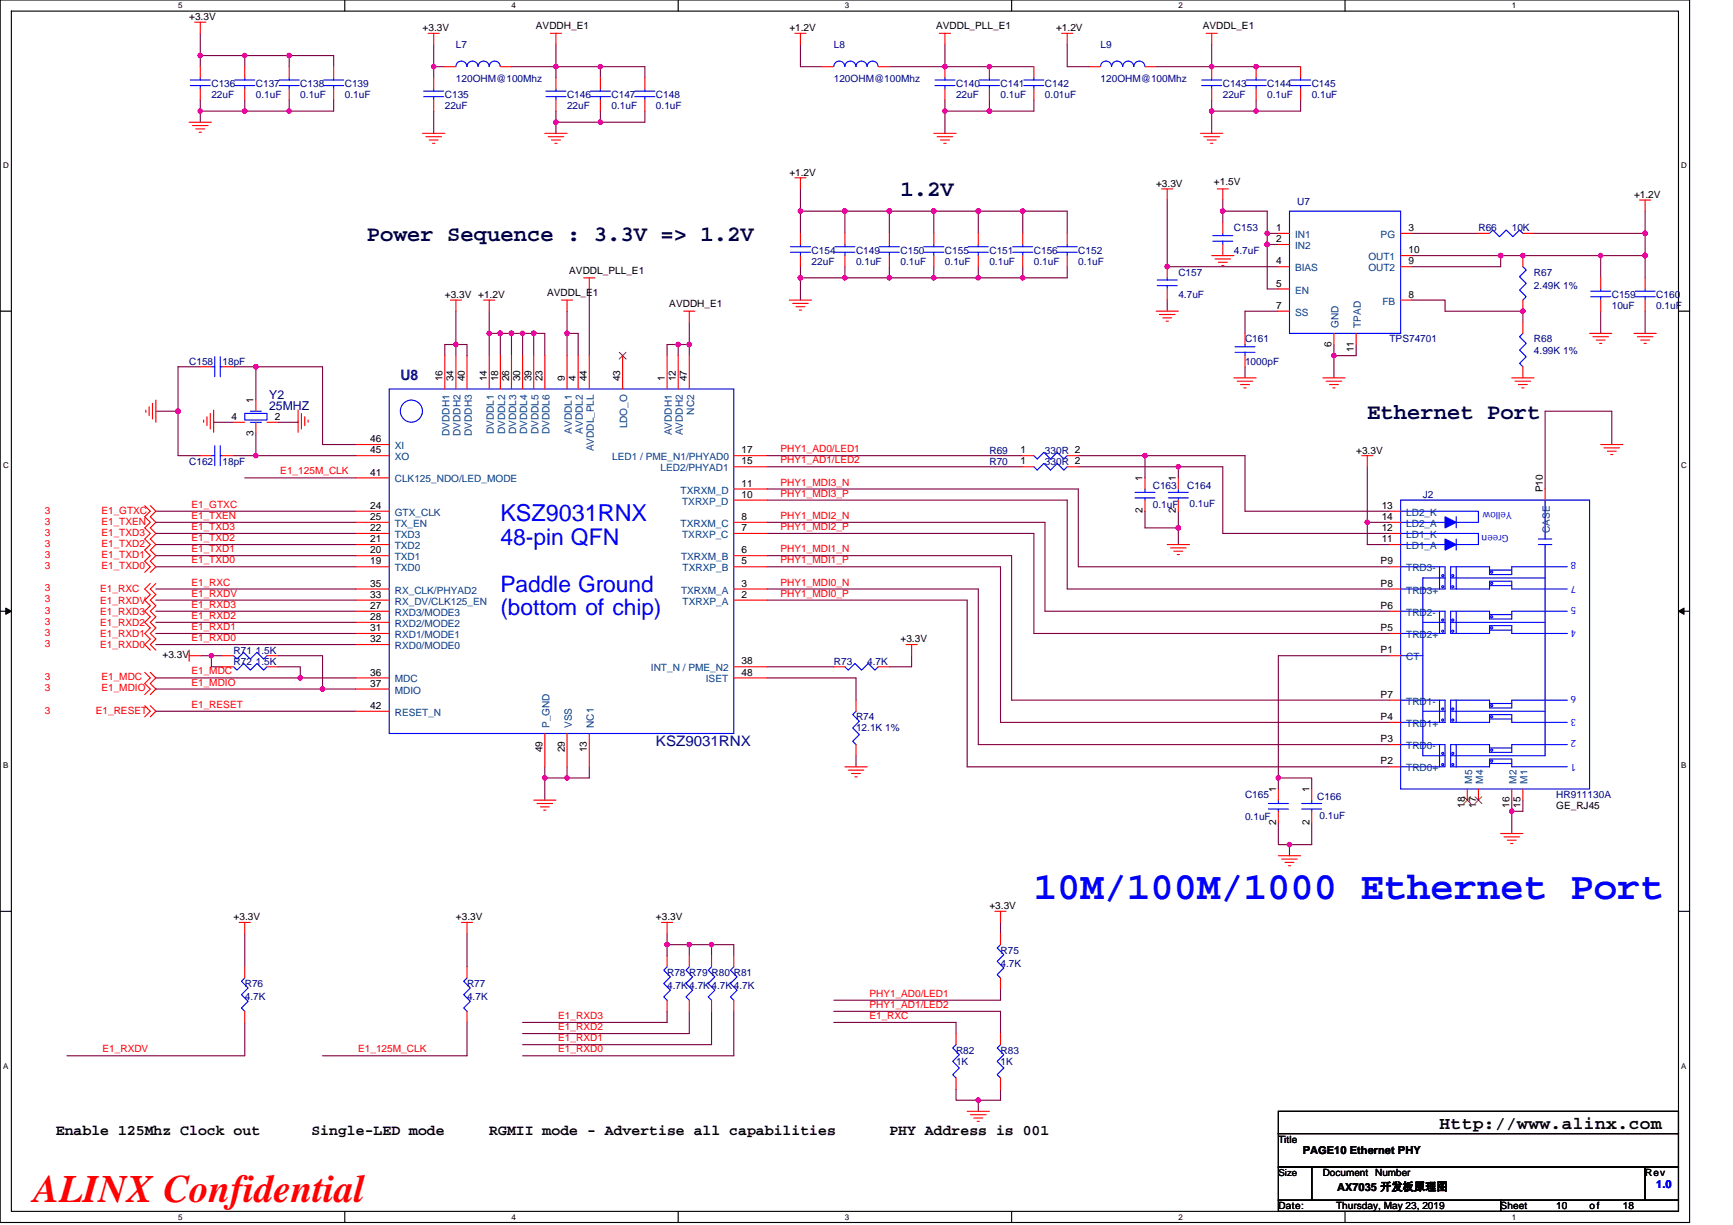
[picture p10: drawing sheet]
<svg xmlns="http://www.w3.org/2000/svg" width="297mm" height="210mm" viewBox="0 0 297 210" stroke-linecap="round" stroke-linejoin="round" font-family="sans-serif">
<path d="M0 0h289.6v209.5h-289.6zM1.9 1.9h285.8v205.7h-285.8z" fill="none" stroke="#000" stroke-width=".19"/>
<g fill="#fff">
<path d="M30.5 .2h.8v1.5h-.8z"/>
<path d="M30.5 207.8h.8v1.6h-.8z"/>
</g>
<path d="M59.1 0v1.9M59.1 207.6v1.9" fill="none" stroke="#000" stroke-width=".19"/>
<g fill="#fff">
<path d="M87.7 .2h.7v1.5h-.7z"/>
<path d="M87.7 207.8h.7v1.6h-.7z"/>
</g>
<path d="M116.2 0v1.9M116.2 207.6v1.9" fill="none" stroke="#000" stroke-width=".19"/>
<g fill="#fff">
<path d="M144.8 .2h.8v1.5h-.8z"/>
<path d="M144.8 207.8h.8v1.6h-.8z"/>
</g>
<path d="M173.4 0v1.9M173.4 207.6v1.9" fill="none" stroke="#000" stroke-width=".19"/>
<g fill="#fff">
<path d="M202 .2h.7v1.5h-.7z"/>
<path d="M202 207.8h.7v1.6h-.7z"/>
</g>
<path d="M230.5 0v1.9M230.5 207.6v1.9" fill="none" stroke="#000" stroke-width=".19"/>
<g fill="#fff">
<path d="M259.1 .2h.8v1.5h-.8z"/>
<path d="M259.1 207.8h.8v1.6h-.8z"/>
<path d="M.5 27.6h1v1.5h-1z"/>
<path d="M288.2 27.6h1v1.5h-1z"/>
<path d="M.5 79.1h1v1.5h-1z"/>
<path d="M288.2 79.1h1v1.5h-1z"/>
</g>
<path d="M0 53.3h1.9M287.7 53.3h1.9" fill="none" stroke="#000" stroke-width=".19"/>
<g fill="#fff">
<path d="M.5 130.5h.9v1.5h-.9z"/>
<path d="M288.2 130.5h.9v1.5h-.9z"/>
</g>
<path d="M0 104.8h1.9M287.7 104.8h1.9" fill="none" stroke="#000" stroke-width=".19"/>
<path d="M1 104.2l.9 .6-.9 .5zM287.7 104.8l.9-.6v1.1z" fill="#000" stroke="#000" stroke-width=".17"/>
<g fill="#fff">
<path d="M.5 181.9h.9v1.6h-.9z"/>
<path d="M288.2 181.9h.9v1.6h-.9z"/>
</g>
<path d="M0 156.2h1.9M287.7 156.2h1.9M219.1 190.5h68.6v3.8h-68.6zM219.1 194.3h68.6v5.7h-68.6zM219.1 200h5.7v5.7h-5.7zM219.1 205.7h38.1v1.9h-38.1zM224.8 200h57.2v5.7h-57.2zM257.2 205.7h30.5v1.9h-30.5zM282 200h5.7v5.7h-5.7z" fill="none" stroke="#000" stroke-width=".19"/>
<g fill="none" stroke="#800040" stroke-width=".19">
<path d="M34.3 19h7.6M34.3 19.1v1.9M34.3 17.1v1.9M34.3 9.5v1.9M34.3 5.7v3.8M34.3 9.5h7.6M41.9 17.1v1.9M41.9 9.5v1.9M41.9 9.5h7.7M41.9 19h7.7M49.6 17.1v1.9M49.6 9.5v1.9"/>
<path d="M49.6 9.5h7.6v1.9M57.2 17.1v1.9h-7.6M74.3 11.4h1.9M74.3 11.4v1.9M74.3 19.1v3.8M74.3 7.6v3.8M87.7 11.4h15.2v1.9M95.3 7.6v5.7M95.3 19.1v1.9M102.9 19.1v1.9M102.9 11.4h7.6v1.9M110.5 19.1v1.9h-7.6"/>
<path d="M137.2 7.6v3.8h3.8M152.4 11.4h9.6M162 17.1v1.9h7.6M162 11.4h15.2M162 7.6v3.8M162 19.1v3.8M169.6 17.1v1.9M177.2 17.1v1.9h-7.6M182.9 7.6v3.8h3.8M198.2 11.4h9.5M207.7 17.1v1.9M207.7 7.6v3.8"/>
<path d="M207.7 19.1v3.8M207.7 11.4h15.2M207.7 19h7.6M215.3 17.1v1.9M222.9 17.1v1.9h-7.6M95.3 21v1.9M95.3 21h7.6M137.2 36.2v3.8M137.2 36.2h15.2M137.2 32.4v3.8M144.8 36.2v3.8M152.4 36.2v3.8"/>
<path d="M152.4 36.2h7.7M160.1 36.2v3.8M160.1 36.2h7.6M167.7 36.2v3.8M167.7 36.2h7.6M175.3 36.2v3.8M175.3 36.2h7.6v3.8M200.1 34.3v11.4h19M209.6 36.2h7.6v3.8M209.6 34.3v1.9M209.6 36.2v1.9M282 36.2v3.8"/>
<path d="M78.1 53.3v5.8M78.1 59.1h-1.9v1.9M78.1 59.1v1.9M78.1 59.1h1.9v1.9M83.9 57.1h1.9M83.9 53.3v3.8M83.9 57.2v3.8M85.8 57.2v3.8M85.8 57.1h1.9M87.7 57.1h1.9M87.7 57.2v3.8M89.6 57.2v3.8"/>
<path d="M89.6 57.1h1.9M91.5 57.1h1.9v3.9M91.5 57.2v3.8M97.2 57.1h1.9v3.9M97.2 53.3v3.8M97.2 57.2v3.8M101 49.5v11.5M116.2 59.1h-1.9v1.9M116.2 59.1h1.9M116.2 59.1v1.9M118.1 55.2v3.9M118.1 59.1v1.9"/>
<path d="M137.2 45.7v1.9M137.2 47.6h7.6M137.2 47.6v3.8M144.8 45.7v1.9M144.8 47.6h7.6M152.4 47.6h7.7M152.4 45.7v1.9M160.1 45.7v1.9h7.6M167.7 45.7v1.9M167.7 47.6h7.6M175.3 45.7v1.9M182.9 45.7v1.9h-7.6"/>
<path d="M200.1 51.4v1.9M217.2 40h1.9M217.2 41.9h1.9M217.2 40v1.9M217.2 41.9v7.6h1.9M219.1 53.3h-5.7v3.8M228.6 59.1v1.9M232.4 59.1v1.9h-3.8M242 51.4h5.7v1.9h13.3v1.9M242 43.8h15.2M242 40h11.4M257.2 43.8h17.2"/>
<path d="M257.2 43.8v1.9h-15.2M262.9 40h19.1M274.4 43.8h7.6M274.4 53.3v3.8M274.4 43.8v3.8M282 40v3.8M282 43.8v3.8M282 53.3v3.8M26.7 70.5h3.8M30.5 70.5v7.6h3.8M34.3 62.9h-3.8v7.6M36.6 72.2v.2h3.4"/>
<path d="M40 78.1h3.9M40 62.9h3.9M43.9 62.9h11.4v13.3h5.7M43.9 62.9v5.7M43.9 74.3v3.8M43.9 78.1h17.1M51.1 72.2v.2h-3.4M131.5 78.1h43.8M184.8 78.1h11.5M196.3 78.1h17.1v9.5h24.8M196.3 78.1v3.8M213.4 62.9v1.9"/>
<path d="M228.6 61v3.8M276.3 76.2v-5.7h-11.5v13.3M26.7 87.6h34.3M26.7 91.4h34.3M26.7 93.3h34.3M26.7 95.2h34.3M26.7 97.2h34.3M26.7 89.5h34.3M41.9 81.9h19.1M131.5 91.4h45.7v17.2h61M131.5 95.2h41.9M131.5 80h43.8"/>
<path d="M131.5 85.7h51.4v15.3h55.3M131.5 97.2h40v26.6h66.7M131.5 89.5h47.6v15.3h59.1M131.5 83.8h53.3v13.4h53.4M173.4 95.3v24.7M184.8 80h17.2M196.3 87.6v2.9h5.7M202 87.6v2.9M202 80v1.9M202 80h7.6v11.4h28.6M202 90.5v2.8M234.4 89.5h3.8"/>
<path d="M234.4 89.5v3.8h3.8M234.4 80v9.5M26.7 101h34.3M26.7 104.8h34.3M26.7 106.7h34.3M26.7 108.6h34.3M26.7 110.5h34.3M26.7 102.9h34.3M26.7 116.2h24.8M26.7 118.1h28.6M34.3 112.4h1.9M36.2 112.4v1.9h1.9"/>
<path d="M36.2 112.4h1.9M47.7 114.3h3.8v1.9M47.7 112.4h7.6v5.7M51.5 116.2h9.5M55.3 118.1h5.7M131.5 101h36.2v26.6h70.5M131.5 116.2h15.2v3.8M131.5 102.9h34.3v28.5h72.4M131.5 114.3h11.4M156.2 112.4v1.9h-3.8M238.2 112.4h-19.1v20.9h5.7v2M26.7 121.9h34.3"/>
<path d="M93.4 133.3h3.8M93.4 131.4v1.9M93.4 133.3v3.9M97.2 131.4v1.9M101 131.4v1.9h-3.8M146.7 129.5v1.9M173.4 120h64.8M219.1 133.4v1.9M259.1 137.2v1.9M259.1 139.1v3.8M261 137.2v1.9h-1.9M171.5 158.1v1.9"/>
<path d="M219.1 141v3.8h1.9M221 144.8v1.9M224.8 141v3.8h-3.8M41.9 160v5.7M41.9 175.3v5.7h-30.4M80 175.3v5.7h-24.7M80 160v5.7M114.3 161.9h3.8M114.3 173.4v1.9h-24.7M114.3 160v3.8M118.1 161.9h3.9M118.1 173.4v3.8h-28.5"/>
<path d="M118.1 161.9v1.9M122 173.4v5.7h-32.4M122 161.9v1.9M122 161.9h3.8v1.9M125.8 173.4v7.6h-36.2M142.9 175.3h21v1.9M142.9 173.4h28.6v3.8M171.5 169.5v1.9h-28.6M163.9 186.7v1.9h3.8M167.7 188.6v1.9M171.5 186.7v1.9h-3.8"/>
</g>
<g fill="#f0f" stroke="#f0f" stroke-width=".19">
<circle cx="228.6" cy="60.9" r=".38"/>
<circle cx="221" cy="144.8" r=".38"/>
<circle cx="234.3" cy="89.5" r=".38"/>
<circle cx="219.1" cy="133.3" r=".38"/>
<circle cx="202" cy="90.5" r=".38"/>
<circle cx="202" cy="80" r=".38"/>
<circle cx="259.1" cy="139.1" r=".38"/>
<circle cx="91.5" cy="57.1" r=".38"/>
<circle cx="85.7" cy="57.1" r=".38"/>
<circle cx="87.7" cy="57.1" r=".38"/>
<circle cx="83.8" cy="57.1" r=".38"/>
<circle cx="78.1" cy="59" r=".38"/>
<circle cx="118.1" cy="59" r=".38"/>
<circle cx="116.2" cy="59" r=".38"/>
<circle cx="89.6" cy="57.1" r=".38"/>
<circle cx="74.3" cy="11.4" r=".38"/>
<circle cx="97.2" cy="57.1" r=".38"/>
<circle cx="55.3" cy="118.1" r=".38"/>
<circle cx="51.5" cy="116.2" r=".38"/>
<circle cx="102.9" cy="20.9" r=".38"/>
<circle cx="95.3" cy="20.9" r=".38"/>
<circle cx="102.9" cy="11.4" r=".38"/>
<circle cx="95.3" cy="11.4" r=".38"/>
<circle cx="215.3" cy="11.4" r=".38"/>
<circle cx="207.7" cy="11.4" r=".38"/>
<circle cx="36.2" cy="112.4" r=".38"/>
<circle cx="169.6" cy="19" r=".38"/>
<circle cx="169.6" cy="11.4" r=".38"/>
<circle cx="161.9" cy="11.4" r=".38"/>
<circle cx="207.7" cy="19" r=".38"/>
<circle cx="215.3" cy="19" r=".38"/>
<circle cx="41.9" cy="9.5" r=".38"/>
<circle cx="34.3" cy="9.5" r=".38"/>
<circle cx="41.9" cy="19" r=".38"/>
<circle cx="34.3" cy="19" r=".38"/>
<circle cx="49.6" cy="19" r=".38"/>
<circle cx="161.9" cy="19" r=".38"/>
<circle cx="175.3" cy="36.2" r=".38"/>
<circle cx="167.7" cy="36.2" r=".38"/>
<circle cx="160" cy="36.2" r=".38"/>
<circle cx="152.4" cy="36.2" r=".38"/>
<circle cx="144.8" cy="36.2" r=".38"/>
<circle cx="137.2" cy="47.6" r=".38"/>
<circle cx="137.2" cy="36.2" r=".38"/>
<circle cx="49.6" cy="9.5" r=".38"/>
<circle cx="175.3" cy="47.6" r=".38"/>
<circle cx="167.7" cy="47.6" r=".38"/>
<circle cx="160" cy="47.6" r=".38"/>
<circle cx="152.4" cy="47.6" r=".38"/>
<circle cx="144.8" cy="47.6" r=".38"/>
<circle cx="118.1" cy="161.9" r=".38"/>
<circle cx="114.3" cy="161.9" r=".38"/>
<circle cx="121.9" cy="161.9" r=".38"/>
<circle cx="93.4" cy="133.3" r=".38"/>
<circle cx="167.7" cy="188.6" r=".38"/>
<circle cx="43.8" cy="78.1" r=".38"/>
<circle cx="30.5" cy="70.5" r=".38"/>
<circle cx="43.8" cy="62.9" r=".38"/>
<circle cx="97.2" cy="133.3" r=".38"/>
<circle cx="261" cy="53.3" r=".38"/>
<circle cx="257.2" cy="43.8" r=".38"/>
<circle cx="282" cy="43.8" r=".38"/>
<circle cx="282" cy="40" r=".38"/>
<circle cx="274.3" cy="43.8" r=".38"/>
<circle cx="217.2" cy="41.9" r=".38"/>
<circle cx="209.6" cy="36.2" r=".38"/>
<circle cx="217.2" cy="40" r=".38"/>
<circle cx="200" cy="45.7" r=".38"/>
<circle cx="261" cy="43.8" r=".38"/>
<circle cx="196.2" cy="78.1" r=".38"/>
</g>
<g fill="none" stroke="#f00" stroke-width=".19">
<path d="M33.4 3.8h1.9M34.3 3.8v1.9M34.3 11.4v1.9M34.3 15.2v1.9M41.9 11.4v1.9M41.9 15.2v1.9M49.6 11.4v1.9M49.6 15.2v1.9M57.2 11.4v1.9M57.2 15.2v1.9M73.4 5.7h1.9M74.3 5.7v1.9"/>
<path d="M74.3 13.3v1.9M74.3 17.1v2M76.2 11.4h1.9M85.8 11.4h1.9M94.3 5.7h1.9M95.3 5.7v1.9M95.3 13.3v1.9M95.3 17.1v2M102.9 13.3v1.9M102.9 17.1v2M110.5 13.3v1.9M110.5 17.1v2"/>
<path d="M136.2 5.7h2M137.2 5.7v1.9M141 11.4h1.9M150.5 11.4h1.9M161 5.7h1.9M162 5.7v1.9M162 11.4v1.9M162 15.2v1.9M169.6 11.4v1.9M169.6 15.2v1.9M177.2 11.4v1.9M177.2 15.2v1.9"/>
<path d="M182 5.7h1.9M182.9 5.7v1.9M186.7 11.4h1.9M196.3 11.4h1.9M206.7 5.7h1.9M207.7 5.7v1.9M207.7 11.4v1.9M207.7 15.2v1.9M215.3 11.4v1.9M215.3 15.2v1.9M222.9 11.4v1.9M222.9 15.2v1.9"/>
<path d="M32.4 21h3.8M33 21.5h2.7M33.6 22.1h1.5M34.1 22.7h.4M72.4 22.9h3.8M73 23.4h2.7M73.6 24h1.5M74.1 24.6h.4M93.4 22.9h3.8M94 23.4h2.6M94.5 24h1.6M95.1 24.6h.4"/>
<path d="M136.2 30.5h2M137.2 30.5v1.9M160.1 22.9h3.8M160.6 23.4h2.7M161.2 24h1.5M161.8 24.6h.4M199.1 32.4h1.9M200.1 32.4v1.9M205.8 22.9h3.8M206.4 23.4h2.6M206.9 24h1.5M207.5 24.6h.4"/>
<path d="M208.6 32.4h1.9M209.6 32.4v1.9M209.6 38.1v1.9M281 34.3h1.9M282 34.3v1.9M77.2 51.4h1.9M78.1 51.4v1.9M82.9 51.4h1.9M83.9 51.4v1.9M96.2 51.4h1.9M97.2 51.4v1.9M100.1 47.6h1.9"/>
<path d="M101 47.6v1.9M117.2 53.3h1.9M118.1 53.3v1.9M135.3 51.4h3.8M135.9 52h2.6M136.4 52.6h1.6M137 53.1h.4M137.2 40v1.9M137.2 43.8v1.9M144.8 40v1.9M144.8 43.8v1.9M152.4 40v1.9"/>
<path d="M152.4 43.8v1.9M160.1 40v1.9M160.1 43.8v1.9M167.7 40v1.9M167.7 43.8v1.9M175.3 40v1.9M175.3 43.8v1.9M182.9 40v1.9M182.9 43.8v1.9M198.2 53.3h3.8M198.7 53.9h2.7M199.3 54.5h1.5"/>
<path d="M199.9 55.1h.4M200.1 45.7v1.9M200.1 49.5v1.9M207.7 43.8h3.8M208.3 44.4h2.6M208.8 45h1.6M209.4 45.5h.4M209.6 41.9v1.9M213.4 57.1v2M219.1 40h1.9M219.1 41.9h1.9M219.1 45.7h1.9"/>
<path d="M219.1 49.5h1.9M219.1 53.3h1.9M228.6 57.1v2M232.4 57.1v2M240.1 40h1.9M240.1 51.4h1.9M240.1 45.7h1.9M240.1 43.8h1.9M253.4 40h1.9M261 55.2v1.9M261 40h1.9M261 43.8v1.9"/>
<path d="M261 51.4v1.9M272.5 57.1h3.8M273 57.7h2.7M273.6 58.3h1.5M274.2 58.9h.3M274.4 47.6v1.9M274.4 51.4v1.9M280.1 57.1h3.8M280.6 57.7h2.7M281.2 58.3h1.5M281.8 58.9h.4M282 47.6v1.9"/>
<path d="M282 51.4v1.9M25 70.3v.4M25.6 69.7v1.5M26.1 69.2v2.6M26.7 68.6v3.8M34.3 62.9h1.9M34.3 78.1h1.9M34.9 72v.4M35.5 71.4v1.6M36 70.9v2.6M36.6 70.3v3.8M38.1 62.9h1.9"/>
<path d="M38.1 78.1h1.9M40 72.4h1.9M43.9 68.6v1.9M43.9 72.4v1.9M45.8 72.4h1.9M51.1 70.3v3.8M51.7 70.9v2.6M52.2 71.4v1.6M52.8 72v.4M61 78.1h5.7M61 76.2h5.7M76.2 61v5.7"/>
<path d="M78.1 61v5.7M80 61v5.7M83.9 61v5.7M85.8 61v5.7M87.7 61v5.7M89.6 61v5.7M91.5 61v5.7M93.4 61v5.7M97.2 61v5.7M99.1 61v5.7M101 61v5.7M106.7 61v5.7"/>
<path d="M114.3 61v5.7M116.2 61v5.7M118.1 61v5.7M125.8 78.1h5.7M175.3 78.1h1.9M182.9 78.1h1.9M211.5 64.8h3.8M212.1 65.3h2.6M212.6 65.9h1.6M213.2 66.5h.4M213.4 61v1.9M226.7 64.8h3.8"/>
<path d="M227.3 65.3h2.7M227.9 65.9h1.5M228.4 66.5h.4M233.4 78.1h1.9M234.4 78.1v1.9M259.1 64.8h3.8M259.7 65.3h2.7M260.3 65.9h1.5M260.8 66.5h.4M261 62.9v1.9M274.4 76.2h3.8M274.9 76.8h2.7"/>
<path d="M275.5 77.3h1.5M276.1 77.9h.4M24.8 86.7l1 .9-1 1 1 .9-1 1 1 .9-1 1 1 .9-1 1 1 .9-1 1 1 1-1 .9M25.8 86.7l.9 .9-.9 1 .9 .9-.9 1 .9 .9-.9 1 .9 .9-.9 1 .9 .9-.9 1 .9 1-.9 .9M61 97.2h5.7M61 95.2h5.7M61 93.3h5.7M61 91.4h5.7M61 87.6h5.7M61 89.5h5.7M61 81.9h5.7M125.8 80h5.7"/>
<path d="M125.8 97.2h5.7M125.8 95.2h5.7M125.8 91.4h5.7M125.8 89.5h5.7M125.8 85.7h5.7M125.8 83.8h5.7M175.3 80h1.9M182.9 80h1.9M196.3 81.9v1.9M196.3 85.7v1.9M200.1 93.3h3.8M200.6 93.9h2.7"/>
<path d="M201.2 94.5h1.5M201.8 95.1h.4M202 81.9v1.9M202 85.7v1.9M238.2 97.2h1.9M238.2 93.3h1.9M238.2 91.4h1.9M238.2 89.5h1.9M238.2 87.6h1.9M264.8 83.8v1.9M24.8 115.3l1 .9-1 1 1 .9-1 1M25.8 100l-1 1 1 .9-1 1 1 .9-1 1 1 .9-1 1 1 .9-1 1 1 .9-1 1 1 .9"/>
<path d="M25.8 115.3l.9 .9-.9 1 .9 .9-.9 1M26.7 100l-.9 1 .9 .9-.9 1 .9 .9-.9 1 .9 .9-.9 1 .9 .9-.9 1 .9 .9-.9 1 .9 .9M32.4 112.4h1.9M32.4 111.4v1.9M38.1 112.4h1.9M38.1 114.3h1.9M45.8 112.4h1.9M45.8 114.3h1.9M61 104.8h5.7M61 108.6h5.7M61 110.5h5.7M61 102.9h5.7"/>
<path d="M61 101h5.7M61 116.2h5.7M61 118.1h5.7M61 106.7h5.7M125.8 114.3h5.7M125.8 116.2h5.7M125.8 102.9h5.7M125.8 101h5.7M142.9 114.3h1.9M150.5 114.3h1.9M155.3 110.5h1.9M156.2 110.5v1.9"/>
<path d="M238.2 108.6h1.9M238.2 104.8h1.9M238.2 101h1.9M238.2 112.4h1.9M24.8 121l1 .9-1 1M25.8 121l.9 .9-.9 1M61 121.9h5.7M91.5 137.2h3.8M92.1 137.7h2.6M92.6 138.3h1.5M93.2 138.9h.4M93.4 125.7v5.7"/>
<path d="M97.2 125.7v5.7M101 125.7v5.7M144.8 131.4h3.8M145.4 132h2.7M146 132.6h1.5M146.5 133.2h.4M146.7 127.6v1.9M146.7 120v1.9M219.1 135.3v1.9M219.1 139.1v1.9M224.8 135.3v1.9M224.8 139.1v1.9"/>
<path d="M238.2 131.4h1.9M238.2 127.6h1.9M238.2 123.8h1.9M238.2 120h1.9M251.5 135.3v1.9M253.4 135.3v1.9M259.1 135.3v1.9M261 135.3v1.9M41 158.1h1.9M41.9 158.1v1.9M79.1 158.1h1.9M80 158.1v1.9"/>
<path d="M113.4 158.1h1.9M114.3 158.1v1.9M170.5 156.2h1.9M171.5 156.2v1.9M219.1 146.7h3.8M219.7 147.3h2.7M220.3 147.8h1.5M220.8 148.4h.4M257.2 142.9h3.8M257.8 143.4h2.7M258.4 144h1.5M258.9 144.6h.4"/>
<path d="M41.9 173.4v1.9M41.9 165.7v1.9M80 173.4v1.9M80 165.7v1.9M114.3 171.4v2M114.3 163.8v1.9M118.1 171.4v2M118.1 163.8v1.9M122 171.4v2M122 163.8v1.9M125.8 171.4v2M125.8 163.8v1.9"/>
<path d="M163.9 177.2v1.9M171.5 177.2v1.9M171.5 167.6v1.9M171.5 160v1.9M163.9 184.8v1.9M165.8 190.5h3.8M166.3 191.1h2.7M166.9 191.6h1.5M167.5 192.2h.4M171.5 184.8v1.9"/>
</g>
<g fill="none" stroke="#00f" stroke-width=".19">
<path d="M32.6 14.7h3.4M32.6 13.7h3.4M34.3 13.3v.4M34.3 14.7v.5M40.2 14.7h3.5M40.2 13.7h3.5M41.9 13.3v.4M41.9 14.7v.5M47.9 14.7h3.4M47.9 13.7h3.4M49.6 13.3v.4M49.6 14.7v.5"/>
<path d="M55.5 14.7h3.4M55.5 13.7h3.4M57.2 13.3v.4M57.2 14.7v.5M72.6 16.6h3.4M72.6 15.6h3.4M74.3 15.2v.4M74.3 16.6v.5M81.9 11.4a.95 .95 0 0 0-.9-.9 .95 .95 0 0 0-1 .9 .94 .94 0 0 0-.9-.9 .94 .94 0 0 0-1 .9M85.7 11.4a.95 .95 0 0 0-.9-.9 .95 .95 0 0 0-1 .9 .94 .94 0 0 0-.9-.9 .94 .94 0 0 0-.9 .9M93.6 16.6h3.4M93.6 15.6h3.4"/>
<path d="M95.3 15.2v.4M95.3 16.6v.5M101.2 16.6h3.4M101.2 15.6h3.4M102.9 15.2v.4M102.9 16.6v.5M108.8 16.6h3.4M108.8 15.6h3.4M110.5 15.2v.4M110.5 16.6v.5M144.8 11.4a.94 .94 0 0 0-.9-.9 .94 .94 0 0 0-1 .9M148.6 11.4a.95 .95 0 0 0-.9-.9 .95 .95 0 0 0-1 .9 .94 .94 0 0 0-.9-.9 .94 .94 0 0 0-1 .9"/>
<path d="M150.5 11.4a.94 .94 0 0 0-.9-.9 .94 .94 0 0 0-1 .9M160.2 14.7h3.5M160.2 13.7h3.5M162 13.3v.4M162 14.7v.5M167.9 14.7h3.4M167.9 13.7h3.4M169.6 13.3v.4M169.6 14.7v.5M175.5 14.7h3.4M175.5 13.7h3.4M177.2 13.3v.4"/>
<path d="M177.2 14.7v.5M190.5 11.4a.94 .94 0 0 0-.9-.9 .94 .94 0 0 0-1 .9M194.3 11.4a.95 .95 0 0 0-.9-.9 .95 .95 0 0 0-1 .9 .94 .94 0 0 0-.9-.9 .94 .94 0 0 0-1 .9M196.2 11.4a.94 .94 0 0 0-.9-.9 .94 .94 0 0 0-1 .9M206 14.7h3.4M206 13.7h3.4M207.7 13.3v.4M207.7 14.7v.5M213.6 14.7h3.4M213.6 13.7h3.4M215.3 13.3v.4M215.3 14.7v.5"/>
<path d="M221.2 14.7h3.4M221.2 13.7h3.4M222.9 13.3v.4M222.9 14.7v.5M221 36.2h19.1v20.9h-19.1zM135.5 43.2h3.4M135.5 42.3h3.4M137.2 41.9v.4M137.2 43.2v.6M143.1 43.2h3.4M143.1 42.3h3.4M144.8 41.9v.4"/>
<path d="M144.8 43.2v.6M150.7 43.2h3.5M150.7 42.3h3.5M152.4 41.9v.4M152.4 43.2v.6M158.3 43.2h3.5M158.3 42.3h3.5M160.1 41.9v.4M160.1 43.2v.6M166 43.2h3.4M166 42.3h3.4M167.7 41.9v.4"/>
<path d="M167.7 43.2v.6M173.6 43.2h3.4M173.6 42.3h3.4M175.3 41.9v.4M175.3 43.2v.6M181.2 43.2h3.4M181.2 42.3h3.4M182.9 41.9v.4M182.9 43.2v.6M198.3 49h3.5M198.3 48h3.5M200.1 47.6v.4"/>
<path d="M200.1 49v.5M207.9 41.3h3.4M207.9 40.4h3.4M209.6 40v.4M209.6 41.3v.6M211.7 59.4h3.4M213.4 59.1v.3M255.3 40l.6-.6 1.1 1.2 1.2-1.2 1.1 1.2 1.2-1.2 .5 .6M261 57.1l-.5 .6 1.1 1.2-1.1 1.1 1.1 1.2-1.1 1.1 .5 .6M261 45.7l.6 .6-1.1 1.1 1.1 1.2-1.1 1.1 1.1 1.2-.6 .5M272.6 50.9h3.5M272.6 49.9h3.5"/>
<path d="M274.4 49.5v.4M274.4 50.9v.5M280.3 50.9h3.4M280.3 49.9h3.4M282 49.5v.4M282 50.9v.5M36.2 62.9h.6M36.2 78.1h.6M36.8 61.2v3.4M36.8 76.4v3.4M37.8 61.2v3.4M37.8 76.4v3.4"/>
<path d="M37.8 62.9h.3M37.8 78.1h.3M41.9 70.9h3.9v1.1h-3.9zM42.9 70.5h1.9M42.9 72.4h1.9M43.9 72.4h.1M43.9 70.5h.1M66.7 66.7h59.1v59h-59.1zM177.2 78.1l.6 .6 1.1-1.2 1.2 1.2 1.1-1.2 1.1 1.2 .6-.6M211.7 60.4h3.4M213.4 60.4v.6M177.2 80l.6 .6 1.1-1.2 1.2 1.2 1.1-1.2 1.1 1.2 .6-.6"/>
<path d="M194.5 84.4h3.5M194.5 85.3h3.5M196.3 83.8v.6M196.3 85.3v.4M200.3 84.4h3.4M200.3 85.3h3.4M202 83.8v.6M202 85.3v.4M240.1 85.7h32.4v49.6h-32.4zM240.1 91.4h13.3v1.9h-13.3M240.1 87.6h13.3v1.9h-13.3M240.1 97.2h7.6v3.8h-7.6"/>
<path d="M246.7 97.2v3.8M247.2 98.5h.2v.3h-.2zM247.7 99.1h-3.8v30.4h3.8M248.6 99.1h16.2M248.9 98.5h.2v.3h-.2zM249.6 92.4v1.9M249.6 88.6v1.9M249.6 97.2v3.8M255.3 97.7h3.8M255.5 98h.3v.2h-.3zM255.5 99.9h.3v.2h-.3zM263.7 93.3h2.3"/>
<path d="M263.7 92.4h2.3M264.8 93.3v36.2h-16.2M264.8 85.7v6.7M268.6 97.2h-9.5v1.3h-3.8v-1.3h-6.7v3.8h6.7v-1.4h3.8v1.4h9.5M40 112.4l.6 .6 1.2-1.2 1.1 1.2 1.1-1.2 1.2 1.2 .6-.6M40 114.3l.6 .6 1.2-1.2 1.1 1.2 1.1-1.2 1.2 1.2 .6-.6M144.8 114.3l.6 .6 1.1-1.2 1.2 1.2 1.1-1.2 1.2 1.2 .5-.6M240.1 112.4h3.8M240.1 104.8h7.6v3.8h-7.6M243.9 106.7h3.8M246.7 104.8v3.8M247.2 108.1h.2v.2h-.2z"/>
<path d="M247.2 106.2h.2v.2h-.2zM247.2 100.4h.2v.3h-.2zM248.6 106.7h16.2M248.9 106.2h.2v.2h-.2zM248.9 108.1h.2v.2h-.2zM248.9 100.4h.2v.3h-.2zM249.6 104.8v3.8M255.3 108h3.8M255.3 105.3h3.8M255.3 100.4h3.8M255.5 105.6h.3v.2h-.3zM255.5 107.5h.3v.2h-.3z"/>
<path d="M268.6 104.8h-9.5v1.3h-3.8v-1.3h-6.7v3.8h6.7v-1.3h3.8v1.3h9.5M146.7 121.9l-.5 .6 1.1 1.1-1.1 1.2 1.1 1.1-1.1 1.2 .5 .5M217.4 137.7h3.4M217.4 138.7h3.4M219.1 137.2v.5M219.1 138.7v.4M223.1 137.7h3.4M223.1 138.7h3.4M224.8 137.2v.5M224.8 138.7v.4M240.1 127.6h7.6v3.8h-7.6M240.1 120h7.6v3.8h-7.6"/>
<path d="M243.9 121.9h3.8M246.7 127.6v3.8M246.7 120v3.8M247.2 130.9h.2v.3h-.2zM247.2 129h.2v.3h-.2zM247.2 123.3h.2v.3h-.2zM247.2 121.4h.2v.3h-.2zM248.6 121.9h16.2M248.9 130.9h.2v.3h-.2zM248.9 129h.2v.3h-.2zM248.9 121.4h.2v.3h-.2zM248.9 123.3h.2v.3h-.2z"/>
<path d="M249.6 127.6v3.8M249.6 120v3.8M255.3 130.9h3.8M255.3 128.2h3.8M255.3 123.3h3.8M255.3 120.6h3.8M255.5 130.3h.3v.3h-.3zM255.5 128.4h.3v.3h-.3zM255.5 120.8h.3v.3h-.3zM255.5 122.7h.3v.3h-.3zM268.6 127.6h-9.5v1.4h-3.8v-1.4h-6.7v3.8h6.7v-1.3h3.8v1.3h9.5M268.6 120h-9.5v1.3h-3.8v-1.3h-6.7v3.8h6.7v-1.3h3.8v1.3h9.5"/>
<path d="M41.9 167.6l-.5 .6 1.1 1.2-1.1 1.1 1.1 1.1-1.1 1.2 .5 .6M80 167.6l-.5 .6 1.1 1.2-1.1 1.1 1.1 1.1-1.1 1.2 .5 .6M114.3 165.7l-.5 .6 1.1 1.1-1.1 1.2 1.1 1.1-1.1 1.2 .5 .5M118.1 165.7l-.5 .6 1.1 1.1-1.1 1.2 1.1 1.1-1.1 1.2 .5 .5M122 165.7l-.6 .6 1.1 1.1-1.1 1.2 1.1 1.1-1.1 1.2 .6 .5M125.8 165.7l-.6 .6 1.1 1.1-1.1 1.2 1.1 1.1-1.1 1.2 .6 .5M163.9 179.1l-.6 .5 1.1 1.2-1.1 1.1 1.1 1.2-1.1 1.1 .6 .6M171.5 179.1l-.6 .5 1.2 1.2-1.2 1.1 1.2 1.2-1.2 1.1 .6 .6M171.5 161.9l-.6 .6 1.2 1.1-1.2 1.2 1.2 1.1-1.2 1.2 .6 .5"/>
<circle cx="70.5" cy="70.5" r="1.89"/>
</g>
<path d="M106.1 60.4l1.2 1.2M107.3 60.4l-1.2 1.2M250.9 136.6l1.2 1.2M252.1 136.6l-1.2 1.2M252.8 136.6l1.2 1.2M254 136.6l-1.2 1.2" fill="none" stroke="#804000" stroke-width=".17"/>
<g fill="#00f" stroke="#00f" stroke-width=".19">
<path d="M247.7 92.4l1.9 .9-1.9 1z" fill-rule="evenodd"/>
<path d="M247.7 88.6l1.9 .9-1.9 1z" fill-rule="evenodd"/>
</g>
<text font-size="6.7" fill="#00f" x="177.2" y="154.1">10M/100M/1000 Ethernet Port</text>
<text font-size="6.7" fill="#f00" x="5.8" y="206">ALINX Confidential</text>
<text font-size="4" fill="#00f" x="85.8" y="89.3">KSZ9031RNX</text>
<g font-size="3.9" fill="#00f">
<text x="85.8" y="93.4">48-pin QFN</text>
<text x="85.8" y="101.5">Paddle Ground</text>
<text x="85.8" y="105.5">(bottom of chip)</text>
</g>
<g font-size="3.8" fill="#000040">
<text x="154.3" y="33.7">1.2V</text>
<text x="62.9" y="41.3">Power Sequence : 3.3V =&gt; 1.2V</text>
<text x="234.4" y="71.8">Ethernet Port</text>
</g>
<text font-size="3" x="246.7" y="193.4">Http://www.alinx.com</text>
<g font-size="2.5" fill="#000080">
<text x="68.6" y="65.2">U8</text>
<text x="112.4" y="128">KSZ9031RNX</text>
</g>
<g font-size="2.5">
<text x="9.6" y="194.5">Enable 125Mhz Clock out</text>
<text x="53.4" y="194.5">Single-LED mode</text>
<text x="83.9" y="194.5">RGMII mode - Advertise all capabilities</text>
<text x="152.4" y="194.5">PHY Address is 001</text>
</g>
<g font-size="2.1" fill="#000080">
<text x="46.1" y="68.4">Y2</text>
<text x="46.1" y="70.3">25MHZ</text>
</g>
<g font-size="1.9">
<text x="223.3" y="197.8">PAGE10 Ethernet PHY</text>
<text x="229.2" y="204.1">AX7035 开发板原理图</text>
</g>
<text font-size="1.9" fill="#00f" x="283.9" y="203.7">1.0</text>
<g font-size="1.7">
<text x="32.4" y="3.5">+3.3V</text>
<text x="72.4" y="5.4">+3.3V</text>
<text x="91.9" y="5">AVDDH_E1</text>
<text x="135.3" y="5.4">+1.2V</text>
<text x="160.4" y="5">AVDDL_PLL_E1</text>
<text x="181" y="5.4">+1.2V</text>
<text x="206.2" y="5">AVDDL_E1</text>
<text x="135.3" y="30.1">+1.2V</text>
<text x="198.2" y="32">+3.3V</text>
<text x="208.1" y="31.6">+1.5V</text>
<text x="280.1" y="33.9">+1.2V</text>
<text x="218.7" y="39.6">1</text>
<text x="218.7" y="41.5">2</text>
<text x="241.4" y="39.6">3</text>
<text x="97.6" y="46.9">AVDDL_PLL_E1</text>
<text x="218.7" y="45.3">4</text>
<text x="241.4" y="45.3">9</text>
<text x="241.4" y="43.4">10</text>
<text x="76.2" y="51.1">+3.3V +1.2V</text>
<text x="93.8" y="50.7">AVDDL_E1</text>
<text x="114.7" y="52.6">AVDDH_E1</text>
<text x="218.7" y="49.1">5</text>
<text x="218.7" y="52.9">7</text>
<text x="241.4" y="51">8</text>
<text x="228.2" y="59.4" transform="rotate(-90 228.2 59.4)">6</text>
<text x="75.8" y="65.3" transform="rotate(-90 75.8 65.3)">16</text>
<text x="77.7" y="65.3" transform="rotate(-90 77.7 65.3)">34</text>
<text x="79.6" y="65.3" transform="rotate(-90 79.6 65.3)">40</text>
<text x="83.5" y="65.3" transform="rotate(-90 83.5 65.3)">14</text>
<text x="85.4" y="65.3" transform="rotate(-90 85.4 65.3)">18</text>
<text x="87.3" y="65.3" transform="rotate(-90 87.3 65.3)">26</text>
<text x="89.2" y="65.3" transform="rotate(-90 89.2 65.3)">30</text>
<text x="91.1" y="65.3" transform="rotate(-90 91.1 65.3)">39</text>
<text x="93" y="65.3" transform="rotate(-90 93 65.3)">23</text>
<text x="96.8" y="65.3" transform="rotate(-90 96.8 65.3)">9</text>
<text x="98.7" y="65.3" transform="rotate(-90 98.7 65.3)">4</text>
<text x="100.6" y="65.3" transform="rotate(-90 100.6 65.3)">44</text>
<text x="106.3" y="65.3" transform="rotate(-90 106.3 65.3)">43</text>
<text x="113.9" y="65.3" transform="rotate(-90 113.9 65.3)">1</text>
<text x="115.8" y="65.3" transform="rotate(-90 115.8 65.3)">12</text>
<text x="117.7" y="65.3" transform="rotate(-90 117.7 65.3)">47</text>
<text x="232" y="60.4" transform="rotate(-90 232 60.4)">11</text>
<text x="39.7" y="72">4</text>
<text x="43.5" y="69.2" transform="rotate(-90 43.5 69.2)">1</text>
<text x="47.1" y="72">2</text>
<text x="43.5" y="74.7" transform="rotate(-90 43.5 74.7)">3</text>
<text x="63.5" y="77.7">45</text>
<text x="63.5" y="75.8">46</text>
<text x="127.1" y="77.7">17</text>
<text x="174.9" y="77.7">1</text>
<text x="232.4" y="77.7">+3.3V</text>
<text x="63.5" y="81.5">41</text>
<text x="127.1" y="79.6">15</text>
<text x="127.1" y="83.4">11</text>
<text x="174.9" y="79.6">1</text>
<text x="195.9" y="82.5" transform="rotate(-90 195.9 82.5)">1</text>
<text x="201.6" y="82.5" transform="rotate(-90 201.6 82.5)">1</text>
<text x="63.5" y="87.2">24</text>
<text x="63.5" y="89.1">25</text>
<text x="127.1" y="89.1">8</text>
<text x="127.1" y="85.3">10</text>
<text x="195.9" y="88" transform="rotate(-90 195.9 88)">2</text>
<text x="201.6" y="88" transform="rotate(-90 201.6 88)">2</text>
<text x="236.8" y="89.1">14</text>
<text x="236.8" y="87.2">13</text>
<text x="264.4" y="84.4" transform="rotate(-90 264.4 84.4)">P10</text>
<text x="63.5" y="94.8">20</text>
<text x="63.5" y="92.9">21</text>
<text x="63.5" y="91">22</text>
<text x="127.1" y="94.8">6</text>
<text x="127.1" y="91">7</text>
<text x="236.8" y="92.9">11</text>
<text x="236.8" y="91">12</text>
<text x="63.5" y="96.8">19</text>
<text x="63.5" y="100.6">35</text>
<text x="127.1" y="100.6">3</text>
<text x="127.1" y="96.8">5</text>
<text x="236.6" y="100.6">P8</text>
<text x="236.6" y="96.8">P9</text>
<text x="63.5" y="104.4">27</text>
<text x="63.5" y="102.5">33</text>
<text x="63.5" y="106.3">28</text>
<text x="127.1" y="102.5">2</text>
<text x="236.6" y="104.4">P6</text>
<text x="27.9" y="112.8">+3.3V</text>
<text x="63.5" y="108.2">31</text>
<text x="63.5" y="110.1">32</text>
<text x="127.1" y="113.9">38</text>
<text x="154.3" y="110.1">+3.3V</text>
<text x="236.6" y="108.2">P5</text>
<text x="236.6" y="112">P1</text>
<text x="63.5" y="115.8">36</text>
<text x="63.5" y="117.7">37</text>
<text x="127.1" y="115.8">48</text>
<text x="236.6" y="119.6">P7</text>
<text x="63.5" y="121.5">42</text>
<text x="236.6" y="123.4">P4</text>
<text x="93" y="129" transform="rotate(-90 93 129)">49</text>
<text x="96.8" y="129" transform="rotate(-90 96.8 129)">29</text>
<text x="100.6" y="129" transform="rotate(-90 100.6 129)">13</text>
<text x="236.6" y="131">P2</text>
<text x="236.6" y="127.2">P3</text>
<text x="218.7" y="135.8" transform="rotate(-90 218.7 135.8)">1</text>
<text x="224.4" y="135.8" transform="rotate(-90 224.4 135.8)">1</text>
<text x="218.7" y="141.4" transform="rotate(-90 218.7 141.4)">2</text>
<text x="224.4" y="141.4" transform="rotate(-90 224.4 141.4)">2</text>
<text x="251.1" y="138.5" transform="rotate(-90 251.1 138.5)">18</text>
<text x="253" y="138.5" transform="rotate(-90 253 138.5)">17</text>
<text x="258.7" y="138.5" transform="rotate(-90 258.7 138.5)">16</text>
<text x="260.6" y="138.5" transform="rotate(-90 260.6 138.5)">15</text>
<text x="266.7" y="138.7">GE_RJ45</text>
<text x="169.6" y="155.9">+3.3V</text>
<text x="40" y="157.8">+3.3V</text>
<text x="78.1" y="157.8">+3.3V</text>
<text x="112.4" y="157.8">+3.3V</text>
<text x="219.1" y="195.9">Title</text>
<text x="219.1" y="201.5">Size</text>
<text x="226.7" y="201.6">Document Number</text>
<text x="282" y="201.6">Rev</text>
<text x="219.1" y="207.3">Date:</text>
<text x="229" y="207.3">Thursday, May 23, 2019</text>
<text x="257.2" y="207.3">Sheet</text>
<text x="266.7" y="207.3">10</text>
<text x="272.5" y="207.3">of</text>
<text x="278.2" y="207.3">18</text>
</g>
<g font-size="1.7" fill="#000080">
<text x="78.1" y="8.2">L7</text>
<text x="142.9" y="8.2">L8</text>
<text x="188.6" y="8.2">L9</text>
<text x="36.2" y="14.9">C136</text>
<text x="36.2" y="16.8">22uF</text>
<text x="43.9" y="14.9">C137</text>
<text x="43.9" y="16.8">0.1uF</text>
<text x="51.5" y="14.9">C138</text>
<text x="51.5" y="16.8">0.1uF</text>
<text x="59.1" y="14.9">C139</text>
<text x="59.1" y="16.8">0.1uF</text>
<text x="76.2" y="16.8">C135</text>
<text x="78.1" y="14.1">120OHM@100Mhz</text>
<text x="97.2" y="16.8">C146</text>
<text x="104.8" y="16.8">C147</text>
<text x="112.4" y="16.8">C148</text>
<text x="142.9" y="14.1">120OHM@100Mhz</text>
<text x="163.9" y="14.9">C140</text>
<text x="163.9" y="16.8">22uF</text>
<text x="171.5" y="14.9">C141</text>
<text x="171.5" y="16.8">0.1uF</text>
<text x="179.1" y="14.9">C142</text>
<text x="179.1" y="16.8">0.01uF</text>
<text x="188.6" y="14.1">120OHM@100Mhz</text>
<text x="209.6" y="14.9">C143</text>
<text x="209.6" y="16.8">22uF</text>
<text x="217.2" y="14.9">C144</text>
<text x="217.2" y="16.8">0.1uF</text>
<text x="224.8" y="14.9">C145</text>
<text x="224.8" y="16.8">0.1uF</text>
<text x="76.2" y="18.7">22uF</text>
<text x="97.2" y="18.7">22uF</text>
<text x="104.8" y="18.7">0.1uF</text>
<text x="112.4" y="18.7">0.1uF</text>
<text x="222.4" y="35.1">U7</text>
<text x="211.5" y="39.6">C153</text>
<text x="253.4" y="39.6">R66</text>
<text x="259.1" y="39.6">10K</text>
<text x="139.1" y="43.5">C154</text>
<text x="139.1" y="45.4">22uF</text>
<text x="146.7" y="43.5">C149</text>
<text x="146.7" y="45.4">0.1uF</text>
<text x="154.3" y="43.5">C150</text>
<text x="154.3" y="45.4">0.1uF</text>
<text x="162" y="43.5">C155</text>
<text x="162" y="45.4">0.1uF</text>
<text x="169.6" y="43.5">C151</text>
<text x="169.6" y="45.4">0.1uF</text>
<text x="177.2" y="43.5">C156</text>
<text x="177.2" y="45.4">0.1uF</text>
<text x="184.8" y="43.5">C152</text>
<text x="184.8" y="45.4">0.1uF</text>
<text x="202" y="47.3">C157</text>
<text x="211.5" y="43.5">4.7uF</text>
<text x="262.9" y="47.3">R67</text>
<text x="202" y="51.1">4.7uF</text>
<text x="262.9" y="49.6">2.49K 1%</text>
<text x="276.3" y="51.1">C159</text>
<text x="276.3" y="53">10uF</text>
<text x="283.9" y="51.1">C160</text>
<text x="283.9" y="53">0.1uF</text>
<text x="213.4" y="58.7">C161</text>
<text x="238.2" y="58.7">TPS74701</text>
<text x="262.9" y="58.7">R68</text>
<text x="32.4" y="62.5">C158</text>
<text x="38.1" y="62.5">18pF</text>
<text x="213.4" y="62.5">1000pF</text>
<text x="262.9" y="60.6">4.99K 1%</text>
<text x="169.6" y="77.7">R69</text>
<text x="179.1" y="77.7">330R 2</text>
<text x="32.4" y="79.7">C162</text>
<text x="38.1" y="79.7">18pF</text>
<text x="169.6" y="79.7">R70</text>
<text x="179.1" y="79.7">330R 2</text>
<text x="197.6" y="83.8">C163</text>
<text x="203.5" y="83.8">C164</text>
<text x="197.6" y="87.1">0.1uF</text>
<text x="203.9" y="86.9">0.1uF</text>
<text x="243.9" y="85.4">J2</text>
<text x="40" y="112">R71 1.5K</text>
<text x="40" y="113.9">R72 1.5K</text>
<text x="142.9" y="113.9">R73</text>
<text x="148.6" y="113.9">4.7K</text>
<text x="146.7" y="123.5">R74</text>
<text x="146.7" y="125.4">12.1K 1%</text>
<text x="213.4" y="136.8">C165</text>
<text x="225.8" y="137.2">C166</text>
<text x="266.7" y="136.8">HR911130A</text>
<text x="213.4" y="140.6">0.1uF</text>
<text x="226.2" y="140.4">0.1uF</text>
<text x="114.3" y="167.3">R78 R79 R80 R81</text>
<text x="171.5" y="163.5">R75</text>
<text x="171.5" y="165.8">4.7K</text>
<text x="41.9" y="169.2">R76</text>
<text x="41.9" y="171.5">4.7K</text>
<text x="80" y="169.2">R77</text>
<text x="80" y="171.5">4.7K</text>
<text x="114.3" y="169.6">4.7K4.7K4.7K4.7K</text>
<text x="163.9" y="180.6">R82</text>
<text x="163.9" y="182.5">1K</text>
<text x="171.5" y="180.6">R83</text>
<text x="171.5" y="182.5">1K</text>
</g>
<g font-size="1.7" fill="#004080">
<text x="222" y="40.8">IN1</text>
<text x="236.6" y="40.8">PG</text>
<text x="222" y="42.7">IN2</text>
<text x="222" y="46.5">BIAS</text>
<text x="234.5" y="46.5">OUT2</text>
<text x="234.5" y="44.6">OUT1</text>
<text x="222" y="50.3">EN</text>
<text x="236.9" y="52.2">FB</text>
<text x="222" y="54.1">SS</text>
<text x="229.4" y="56.2" transform="rotate(-90 229.4 56.2)">GND</text>
<text x="233.3" y="56.2" transform="rotate(-90 233.3 56.2)">TPAD</text>
<text x="119" y="71.1" transform="rotate(-90 119 71.1)">NC2</text>
<text x="67.7" y="77">XI</text>
<text x="77" y="74.7" transform="rotate(-90 77 74.7)">DVDDH1</text>
<text x="78.9" y="74.7" transform="rotate(-90 78.9 74.7)">DVDDH2</text>
<text x="80.9" y="74.7" transform="rotate(-90 80.9 74.7)">DVDDH3</text>
<text x="84.7" y="74.4" transform="rotate(-90 84.7 74.4)">DVDDL1</text>
<text x="86.6" y="74.4" transform="rotate(-90 86.6 74.4)">DVDDL2</text>
<text x="88.5" y="74.4" transform="rotate(-90 88.5 74.4)">DVDDL3</text>
<text x="90.4" y="74.4" transform="rotate(-90 90.4 74.4)">DVDDL4</text>
<text x="92.3" y="74.4" transform="rotate(-90 92.3 74.4)">DVDDL5</text>
<text x="94.2" y="74.4" transform="rotate(-90 94.2 74.4)">DVDDL6</text>
<text x="98" y="74.3" transform="rotate(-90 98 74.3)">AVDDL1</text>
<text x="99.9" y="74.3" transform="rotate(-90 99.9 74.3)">AVDDL2</text>
<text x="101.8" y="77.4" transform="rotate(-90 101.8 77.4)">AVDDL_PLL</text>
<text x="107.5" y="73.4" transform="rotate(-90 107.5 73.4)">LDO_O</text>
<text x="115.1" y="74.6" transform="rotate(-90 115.1 74.6)">AVDDH1</text>
<text x="117" y="74.6" transform="rotate(-90 117 74.6)">AVDDH2</text>
<text x="67.7" y="82.7">CLK125_NDO/LED_MODE</text>
<text x="67.7" y="78.9">XO</text>
<text x="104.9" y="78.9">LED1 / PME_N1/PHYAD0</text>
<text x="113.2" y="80.8">LED2/PHYAD1</text>
<text x="67.7" y="88.4">GTX_CLK</text>
<text x="116.6" y="84.6">TXRXM_D</text>
<text x="116.9" y="86.5">TXRXP_D</text>
<text x="241" y="88.4">LD2_K</text>
<text x="67.7" y="94.1">TXD2</text>
<text x="67.7" y="92.2">TXD3</text>
<text x="67.7" y="90.3">TX_EN</text>
<text x="116.6" y="90.3">TXRXM_C</text>
<text x="116.9" y="92.2">TXRXP_C</text>
<text x="241" y="94.1">LD1_A</text>
<text x="241" y="92.2">LD1_K</text>
<text x="241" y="90.3">LD2_A</text>
<text x="265.6" y="91.4" transform="rotate(-90 265.6 91.4)">CASE</text>
<text x="67.7" y="97.9">TXD0</text>
<text x="67.7" y="96">TXD1</text>
<text x="67.7" y="101.7">RX_CLK/PHYAD2</text>
<text x="116.7" y="101.7">TXRXM_A</text>
<text x="116.7" y="96">TXRXM_B</text>
<text x="117" y="97.9">TXRXP_B</text>
<text x="241" y="101.7">TRD3+</text>
<text x="241" y="97.9">TRD3-</text>
<text x="67.7" y="105.6">RXD3/MODE3</text>
<text x="67.7" y="103.7">RX_DV/CLK125_EN</text>
<text x="67.7" y="107.5">RXD2/MODE2</text>
<text x="117" y="103.7">TXRXP_A</text>
<text x="241" y="105.6">TRD2-</text>
<text x="67.7" y="109.4">RXD1/MODE1</text>
<text x="67.7" y="111.3">RXD0/MODE0</text>
<text x="241" y="109.4">TRD2+</text>
<text x="241" y="113.2">CT</text>
<text x="67.7" y="117">MDC</text>
<text x="67.7" y="118.9">MDIO</text>
<text x="111.6" y="115.1">INT_N / PME_N2</text>
<text x="121" y="117">ISET</text>
<text x="67.7" y="122.7">RESET_N</text>
<text x="94.2" y="124.8" transform="rotate(-90 94.2 124.8)">P_GND</text>
<text x="98" y="124.8" transform="rotate(-90 98 124.8)">VSS</text>
<text x="101.8" y="124.8" transform="rotate(-90 101.8 124.8)">NC1</text>
<text x="241" y="124.6">TRD1+</text>
<text x="241" y="120.8">TRD1-</text>
<text x="241" y="128.4">TRD0-</text>
<text x="241" y="132.2">TRD0+</text>
<text x="252.3" y="134.3" transform="rotate(-90 252.3 134.3)">M5</text>
<text x="254.2" y="134.3" transform="rotate(-90 254.2 134.3)">M4</text>
<text x="259.9" y="134.3" transform="rotate(-90 259.9 134.3)">M2</text>
<text x="261.8" y="134.3" transform="rotate(-90 261.8 134.3)">M1</text>
</g>
<g font-size="1.7" fill="#f00">
<text x="133.8" y="77.5">PHY1_AD0/LED1</text>
<text x="48" y="81.3">E1_125M_CLK</text>
<text x="133.8" y="79.4">PHY1_AD1/LED2</text>
<text x="133.8" y="83.2">PHY1_MDI3_N</text>
<text x="7.7" y="89.9">3</text>
<text x="7.7" y="88">3</text>
<text x="17.4" y="89.9">E1_TXEN</text>
<text x="17.4" y="88">E1_GTXC</text>
<text x="32.8" y="87">E1_GTXC</text>
<text x="32.8" y="88.9">E1_TXEN</text>
<text x="133.8" y="88.9">PHY1_MDI2_N</text>
<text x="133.8" y="85.1">PHY1_MDI3_P</text>
<text x="7.7" y="95.7">3</text>
<text x="7.7" y="91.8">3</text>
<text x="7.7" y="93.7">3</text>
<text x="17.4" y="95.7">E1_TXD1</text>
<text x="17.4" y="91.8">E1_TXD3</text>
<text x="17.4" y="93.7">E1_TXD2</text>
<text x="32.8" y="90.8">E1_TXD3</text>
<text x="32.8" y="92.8">E1_TXD2</text>
<text x="32.8" y="94.7">E1_TXD1</text>
<text x="133.8" y="94.7">PHY1_MDI1_N</text>
<text x="133.8" y="90.8">PHY1_MDI2_P</text>
<text x="7.7" y="97.6">3</text>
<text x="7.7" y="101.4">3</text>
<text x="17.2" y="101.6">E1_RXC</text>
<text x="17.4" y="97.6">E1_TXD0</text>
<text x="32.8" y="96.6">E1_TXD0</text>
<text x="32.8" y="100.4">E1_RXC</text>
<text x="133.8" y="96.6">PHY1_MDI1_P</text>
<text x="133.8" y="100.4">PHY1_MDI0_N</text>
<text x="7.7" y="103.3">3</text>
<text x="7.7" y="105.2">3</text>
<text x="7.7" y="107.1">3</text>
<text x="17.2" y="103.5">E1_RXDV</text>
<text x="17.2" y="105.4">E1_RXD3</text>
<text x="17.2" y="107.3">E1_RXD2</text>
<text x="32.8" y="104.2">E1_RXD3</text>
<text x="32.8" y="106.1">E1_RXD2</text>
<text x="32.8" y="108">E1_RXD1</text>
<text x="32.8" y="102.3">E1_RXDV</text>
<text x="133.8" y="102.3">PHY1_MDI0_P</text>
<text x="7.7" y="109">3</text>
<text x="7.7" y="110.9">3</text>
<text x="17.2" y="109.2">E1_RXD1</text>
<text x="17.2" y="111.1">E1_RXD0</text>
<text x="32.8" y="109.9">E1_RXD0</text>
<text x="7.7" y="118.5">3</text>
<text x="7.7" y="116.6">3</text>
<text x="17.4" y="118.5">E1_MDIO</text>
<text x="17.4" y="116.6">E1_MDC</text>
<text x="32.8" y="115.6">E1_MDC</text>
<text x="32.8" y="117.5">E1_MDIO</text>
<text x="7.7" y="122.3">3</text>
<text x="16.4" y="122.3">E1_RESET</text>
<text x="32.8" y="121.3">E1_RESET</text>
<text x="149" y="172.8">PHY1_AD1/LED2</text>
<text x="149" y="170.9">PHY1_AD0/LED1</text>
<text x="95.7" y="178.5">E1_RXD1</text>
<text x="95.7" y="176.6">E1_RXD2</text>
<text x="95.7" y="174.7">E1_RXD3</text>
<text x="149" y="174.7">E1_RXC</text>
<text x="17.6" y="180.4">E1_RXDV</text>
<text x="61.4" y="180.4">E1_125M_CLK</text>
<text x="95.7" y="180.4">E1_RXD0</text>
</g>
<g font-size="1.7" fill="#00f">
<text x="259.1" y="87.8" transform="rotate(180 259.1 87.8)">Yellow</text>
<text x="258.5" y="91.6" transform="rotate(180 258.5 91.6)">Green</text>
<text x="270.2" y="96.4" transform="rotate(180 270.2 96.4)">8</text>
<text x="270.2" y="100.4" transform="rotate(180 270.2 100.4)">7</text>
<text x="270.2" y="104" transform="rotate(180 270.2 104)">5</text>
<text x="270.2" y="108" transform="rotate(180 270.2 108)">4</text>
<text x="270.2" y="119.3" transform="rotate(180 270.2 119.3)">6</text>
<text x="270.2" y="123.3" transform="rotate(180 270.2 123.3)">3</text>
<text x="270.2" y="130.9" transform="rotate(180 270.2 130.9)">1</text>
<text x="270.2" y="126.9" transform="rotate(180 270.2 126.9)">2</text>
</g>
<g font-size="1.4">
<text x="30.5" y="1.4">5</text>
<text x="87.7" y="1.4">4</text>
<text x="144.8" y="1.4">3</text>
<text x="202" y="1.4">2</text>
<text x="259.1" y="1.4">1</text>
<text x=".5" y="28.9">D</text>
<text x="288.2" y="28.9">D</text>
<text x=".5" y="80.3">C</text>
<text x="288.2" y="80.3">C</text>
<text x=".5" y="131.7">B</text>
<text x="288.2" y="131.7">B</text>
<text x=".5" y="183.2">A</text>
<text x="288.2" y="183.2">A</text>
<text x="30.5" y="209.1">5</text>
<text x="87.7" y="209.1">4</text>
<text x="144.8" y="209.1">3</text>
<text x="202" y="209.1">2</text>
<text x="259.1" y="209.1">1</text>
</g>
</svg>
